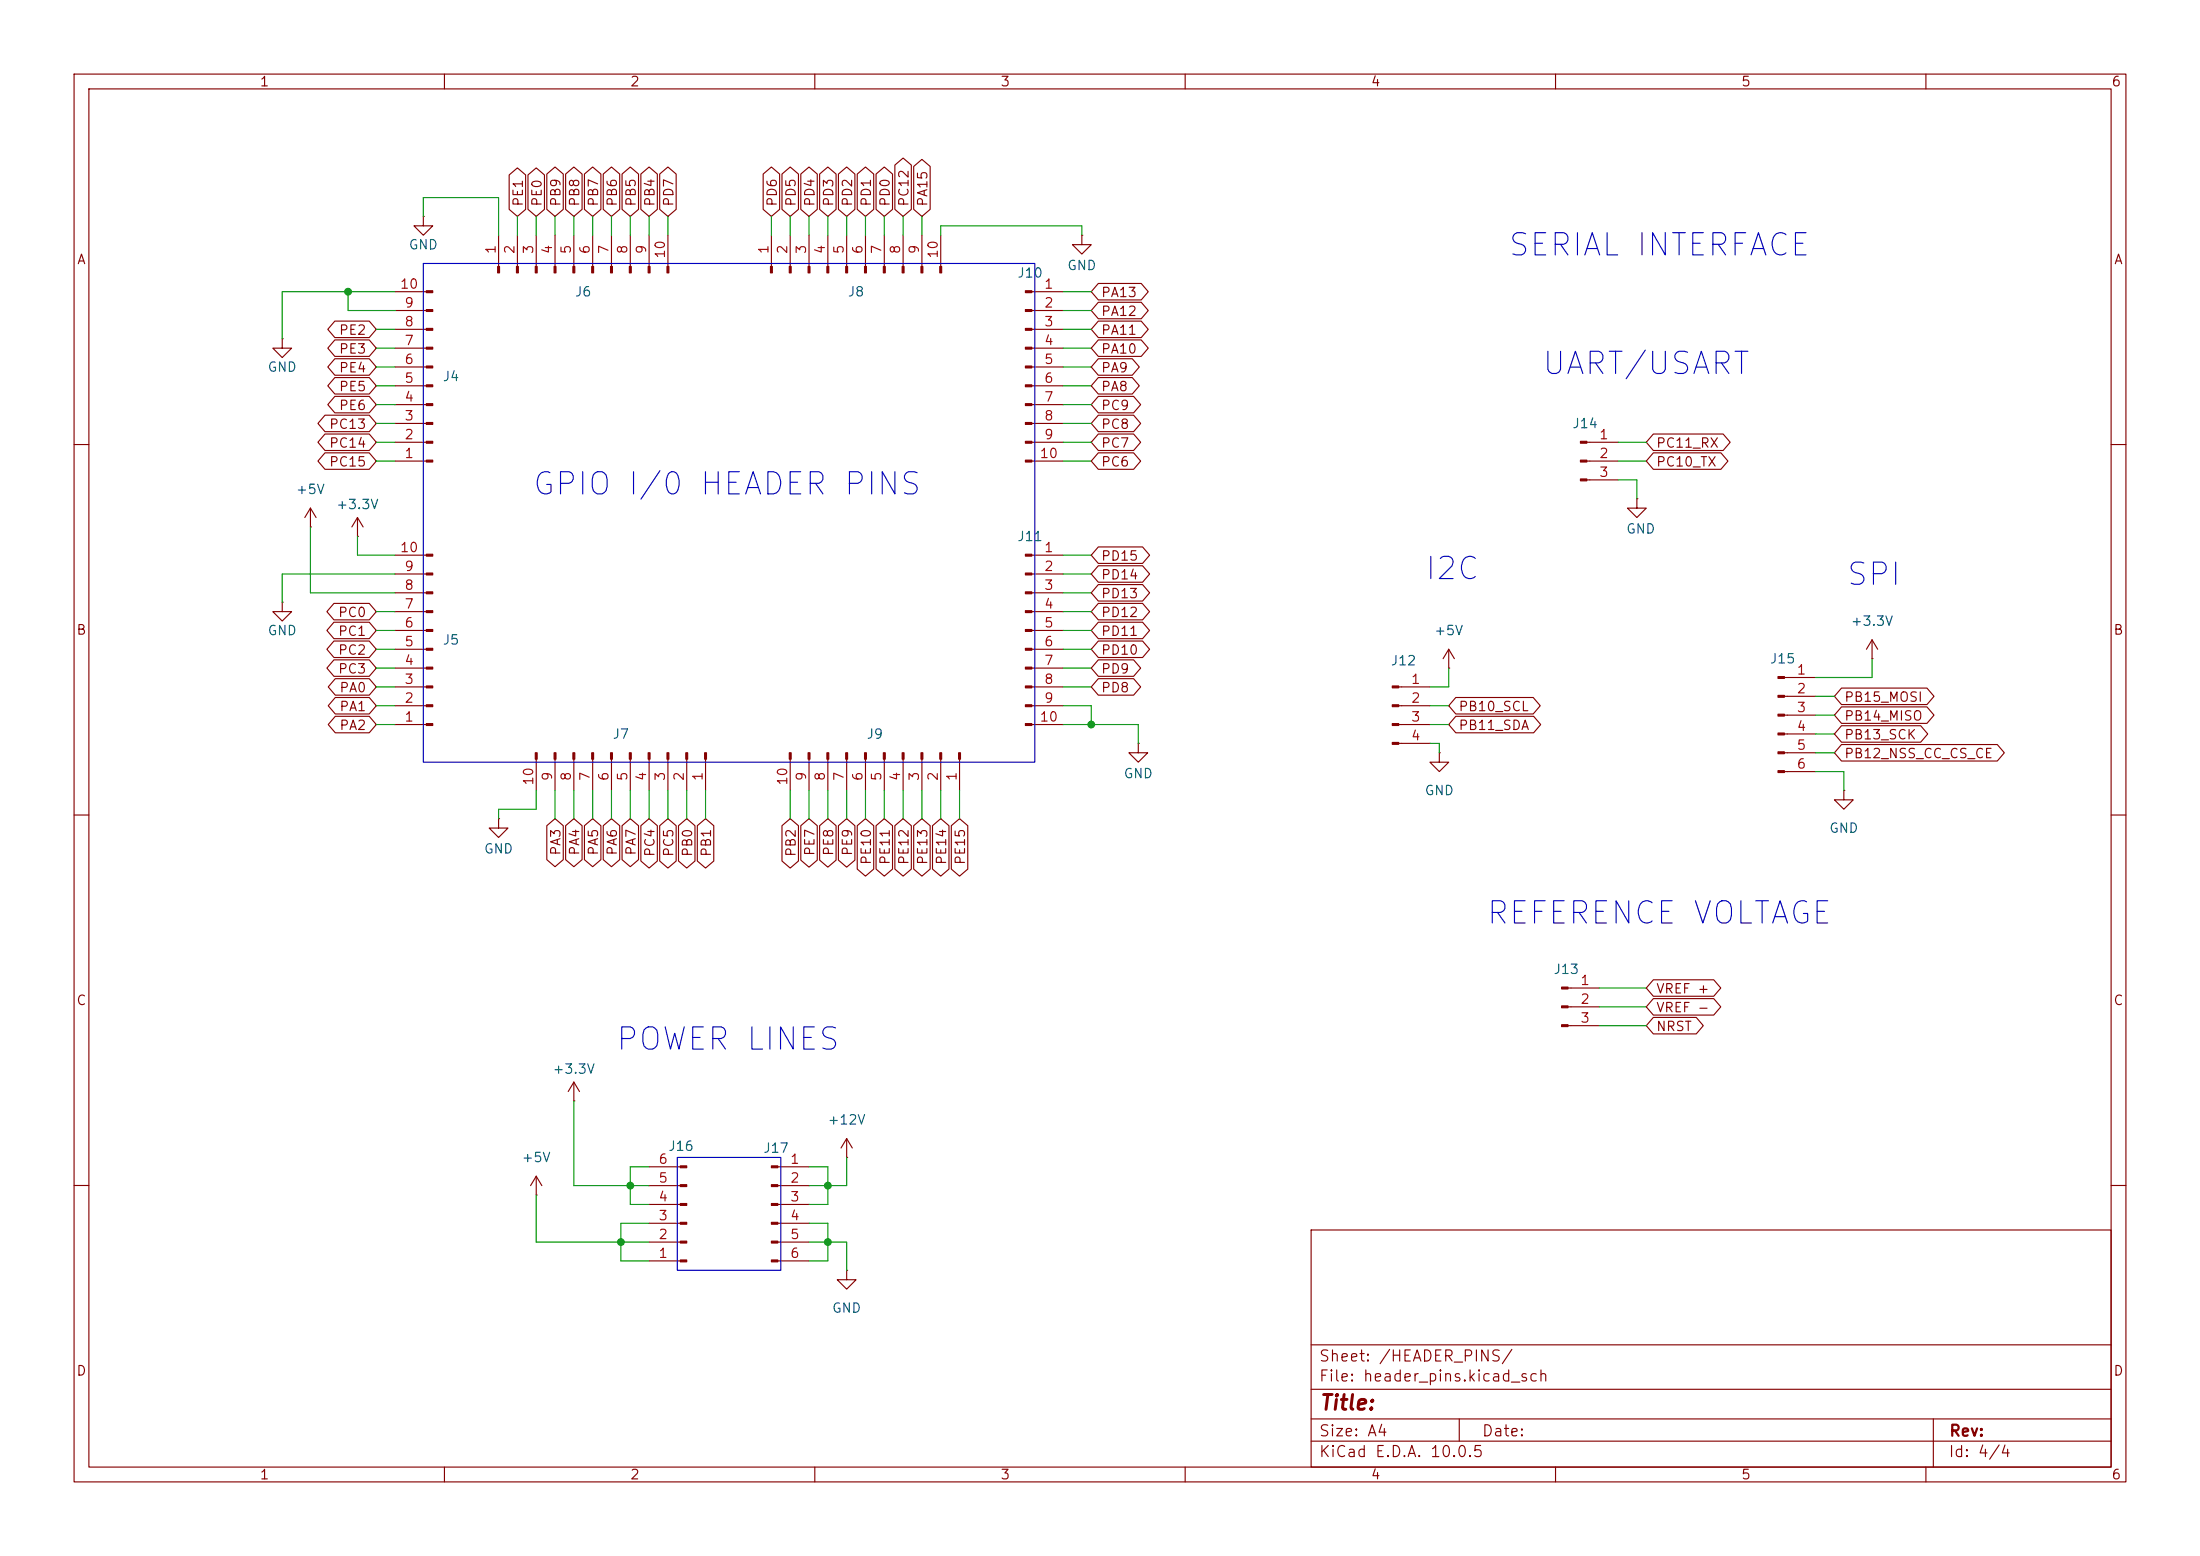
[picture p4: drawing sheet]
<svg xmlns="http://www.w3.org/2000/svg" width="297mm" height="210mm" viewBox="0 0 297 210" stroke-linecap="round" stroke-linejoin="round" font-family="sans-serif">
<g fill="none" stroke="#840000" stroke-width=".15">
<path d="M10 10h277v190h-277zM12 12h273v186h-273zM60 10v2M110 10v2M160 10v2M210 10v2M260 10v2M53.3 39.4h4.3M57.1 29.2v1.3h1.3l-1.3 1.3-1.2-1.3h1.2M57.1 29.2h.1M67.3 31.8v4.2M68.7 23.6l1.1-.9 1.2 .9v4.7l-1.2 .9-1.1-.9z"/>
<path d="M69.8 31.8v4.2M71.3 23.6l1.1-.9 1.1 .9v4.7l-1.1 .9-1.1-.9zM72.4 31.8v4.2M73.8 23.5l1.1-1 1.1 1v4.8l-1.1 .9-1.1-.9zM74.9 31.8v4.2M76.4 23.5l1.1-1 1.1 1v4.8l-1.1 .9-1.1-.9zM77.5 31.8v4.2M78.9 23.5l1.1-1 1.1 1v4.8l-1.1 .9-1.1-.9zM80 31.8v4.2M81.4 23.5l1.1-1 1.2 1v4.8l-1.2 .9-1.1-.9zM82.5 31.8v4.2M84 23.5l1.1-1 1.1 1v4.8l-1.1 .9-1.1-.9z"/>
<path d="M85.1 31.8v4.2M86.5 23.5l1.1-1 1.1 1v4.8l-1.1 .9-1.1-.9zM87.6 31.8v4.2M89.1 23.5l1.1-1 1.1 1v4.8l-1.1 .9-1.1-.9zM90.2 31.8v4.2M103 23.5l1.1-1 1.2 1v4.8l-1.2 .9-1.1-.9zM104.1 31.8v4.2M105.6 23.5l1.1-1 1.1 1v4.8l-1.1 .9-1.1-.9zM106.7 31.8v4.2M108.1 23.5l1.1-1 1.1 1v4.8l-1.1 .9-1.1-.9zM109.2 31.8v4.2M110.6 23.5l1.2-1 1.1 1v4.8l-1.1 .9-1.2-.9z"/>
<path d="M111.8 31.8v4.2M113.2 23.5l1.1-1 1.1 1v4.8l-1.1 .9-1.1-.9zM114.3 31.8v4.2M115.7 23.5l1.1-1 1.2 1v4.8l-1.2 .9-1.1-.9zM116.8 31.8v4.2M118.3 23.5l1.1-1 1.1 1v4.8l-1.1 .9-1.1-.9zM119.4 31.8v4.2M120.8 22.3l1.1-1 1.1 1v6l-1.1 .9-1.1-.9zM121.9 31.8v4.2M123.3 22.5l1.2-1 1.1 1v5.8l-1.1 .9-1.2-.9zM124.5 31.8v4.2M127 31.8v4.2"/>
<path d="M139.3 39.4h4.2M146 31.8v1.2h1.3l-1.3 1.3-1.2-1.3h1.2M146 31.8h.1M148.3 38.3h5.8l.9 1.1-.9 1.1h-5.8l-1-1.1zM38.1 45.7v1.3h1.3l-1.3 1.3-1.3-1.3h1.3M38.1 45.7h.1M43.9 56h5.9l1 1.2-1 1.1h-5.9l-1-1.1zM43.9 58.6h5.9l1 1.1-1 1.1h-5.9l-1-1.1zM45.2 51h4.6l1 1.1-1 1.1h-4.6l-1-1.1zM45.2 53.5h4.6l1 1.1-1 1.1h-4.6l-1-1.1zM45.2 48.4h4.6l1 1.1-1 1.1h-4.6l-1-1.1zM45.2 43.3h4.6l1 1.2-1 1.1h-4.6l-1-1.1z"/>
<path d="M45.2 45.9h4.6l1 1.1-1 1.1h-4.6l-1-1.1zM53.3 41.9h4.3M53.3 44.5h4.3M53.3 47h4.3M53.3 49.5h4.3M53.3 52.1h4.3M53.3 54.6h4.3M53.3 57.2h4.3M53.3 59.7h4.3M139.3 41.9h4.2M139.3 44.5h4.2M139.3 47h4.2"/>
<path d="M139.3 49.5h4.2M139.3 52.1h4.2M139.3 54.6h4.2M139.3 57.2h4.2M139.3 59.7h4.2M148.3 43.3h5.8l.9 1.2-.9 1.1h-5.8l-1-1.1zM148.3 56h4.7l1 1.2-1 1.1h-4.7l-1-1.1zM148.3 53.5h4.7l1 1.1-1 1.1h-4.7l-1-1.1zM148.3 40.8h5.8l.9 1.1-.9 1.1h-5.8l-1-1.1zM148.3 48.4h4.6l.9 1.1-.9 1.1h-4.6l-1-1.1zM148.3 45.9h5.8l.9 1.1-.9 1.1h-5.8l-1-1.1zM148.3 58.6h4.7l1 1.1-1 1.1h-4.7l-1-1.1z"/>
<path d="M148.3 51h4.6l.9 1.1-.9 1.1h-4.6l-1-1.1zM214.2 59.7h4.2M223.2 58.6h9.4l1 1.1-1 1.1h-9.4l-1-1.1zM10 60h2M41.9 71.1h.1M41.9 68.6l-.8 1.3M41.9 68.6l.8 1.3M41.9 68.6v2.5M43.9 61.1h5.9l1 1.1-1 1.1h-5.9l-1-1.1zM48.3 72.4h.1M48.3 69.9l-.8 1.2M48.3 69.9l.7 1.2"/>
<path d="M48.3 69.9v2.5M53.3 77.5h4.3M53.3 74.9h4.3M53.3 62.2h4.3M139.3 77.5h4.2M139.3 74.9h4.2M139.3 62.2h4.2M148.3 61.1h4.7l1 1.1-1 1.1h-4.7l-1-1.1zM148.3 76.4h5.9l1 1.1-1 1.1h-5.9l-1-1.1zM148.3 78.9h5.9l1 1.1-1 1.1h-5.9l-1-1.1zM148.3 73.8h5.9l1 1.1-1 1.1h-5.9l-1-1.1zM214.2 62.2h4.2"/>
<path d="M214.2 64.8h4.2M221 67.3v1.3h1.2l-1.2 1.3-1.3-1.3h1.3M221 67.3h.1M223.2 61.1h9.1l1 1.1-1 1.1h-9.1l-1-1.1zM285 60h2M38.1 81.3v1.3h1.3l-1.3 1.2-1.3-1.2h1.3M38.1 81.3h.1M45.1 86.5h4.7l1 1.1-1 1.1h-4.7l-1-1.1zM45.1 84h4.7l1 1.1-1 1.1h-4.7l-1-1.1zM45.1 89.1h4.7l1 1.1-1 1.1h-4.7l-1-1.1zM45.1 81.4h4.7l1 1.2-1 1.1h-4.7l-1-1.1zM45.3 94.1h4.5l1 1.2-1 1.1h-4.5l-1-1.1z"/>
<path d="M45.3 96.7h4.5l1 1.1-1 1.1h-4.5l-1-1.1zM45.3 91.6h4.5l1 1.1-1 1.1h-4.5l-1-1.1zM53.3 97.8h4.3M53.3 95.3h4.3M53.3 92.7h4.3M53.3 90.2h4.3M53.3 87.6h4.3M53.3 85.1h4.3M53.3 82.6h4.3M53.3 80h4.3M139.3 97.8h4.2M139.3 95.3h4.2"/>
<path d="M139.3 92.7h4.2M139.3 90.2h4.2M139.3 87.6h4.2M139.3 85.1h4.2M139.3 82.6h4.2M139.3 80h4.2M148.3 89.1h4.7l1 1.1-1 1.1h-4.7l-1-1.1zM148.3 91.6h4.7l1 1.1-1 1.1h-4.7l-1-1.1zM148.3 86.5h5.9l1 1.1-1 1.1h-5.9l-1-1.1zM148.3 81.4h5.9l1 1.2-1 1.1h-5.9l-1-1.1zM148.3 84h5.9l1 1.1-1 1.1h-5.9l-1-1.1zM188.8 97.8h4.2"/>
<path d="M188.8 95.3h4.2M188.8 92.7h4.2M195.6 90.2h.1M195.6 87.6l-.8 1.3M195.6 87.6l.7 1.3M195.6 87.6v2.6M196.5 96.7h10.5l1 1.1-1 1.1h-10.5l-.9-1.1zM196.5 94.1h10.5l.9 1.2-.9 1.1h-10.5l-.9-1.1zM240.9 91.4h4.2M240.9 94h4.2M240.9 96.5h4.2M240.9 99.1h4.2"/>
<path d="M248.6 92.9h11.5l1 1.1-1 1.1h-11.5l-1-1.1zM248.6 95.4h11.5l1 1.1-1 1.1h-11.5l-1-1.1zM248.6 97.9h10.7l.9 1.2-.9 1.1h-10.7l-1-1.1zM252.7 88.9h.1M252.7 86.4l-.7 1.2M252.7 86.4l.8 1.2M252.7 86.4v2.5M10 110h2M67.3 110.5v1.3h1.3l-1.3 1.2-1.3-1.2h1.3M67.3 110.5h.1M72.4 102.5v4.2M73.8 111.4l1.1-.9 1.1 .9v4.6l-1.1 1-1.1-1z"/>
<path d="M74.9 102.5v4.2M76.4 111.4l1.1-.9 1.1 .9v4.6l-1.1 1-1.1-1zM77.5 102.5v4.2M78.9 111.4l1.1-.9 1.1 .9v4.6l-1.1 1-1.1-1zM80 102.5v4.2M81.4 111.4l1.1-.9 1.2 .9v4.6l-1.2 1-1.1-1zM82.5 102.5v4.2M84 111.4l1.1-.9 1.1 .9v4.6l-1.1 1-1.1-1zM85.1 102.5v4.2M86.5 111.4l1.1-.9 1.1 .9v4.8l-1.1 1-1.1-1zM87.6 102.5v4.2M89.1 111.4l1.1-.9 1.1 .9v4.8l-1.1 1-1.1-1z"/>
<path d="M90.2 102.5v4.2M91.6 111.4l1.1-.9 1.1 .9v4.8l-1.1 1-1.1-1zM92.7 102.5v4.2M94.1 111.4l1.1-.9 1.2 .9v4.8l-1.2 1-1.1-1zM95.2 102.5v4.2M105.6 111.4l1.1-.9 1.1 .9v4.8l-1.1 1-1.1-1zM106.7 102.5v4.2M108.1 111.4l1.1-.9 1.1 .9v4.7l-1.1 .9-1.1-.9zM109.2 102.5v4.2M110.6 111.4l1.2-.9 1.1 .9v4.7l-1.1 .9-1.2-.9zM111.8 102.5v4.2M113.2 111.4l1.1-.9 1.1 .9v4.7l-1.1 .9-1.1-.9z"/>
<path d="M114.3 102.5v4.2M115.7 111.4l1.1-.9 1.2 .9v5.9l-1.2 .9-1.1-.9zM116.8 102.5v4.2M118.3 111.4l1.1-.9 1.1 .9v5.9l-1.1 .9-1.1-.9zM119.4 102.5v4.2M120.8 111.4l1.1-.9 1.1 .9v5.9l-1.1 .9-1.1-.9zM121.9 102.5v4.2M123.3 111.4l1.2-.9 1.1 .9v5.9l-1.1 .9-1.2-.9zM124.5 102.5v4.2M125.9 111.4l1.1-.9 1.1 .9v5.9l-1.1 .9-1.1-.9zM127 102.5v4.2M128.4 111.4l1.1-.9 1.2 .9v5.9l-1.2 .9-1.1-.9z"/>
<path d="M129.5 102.5v4.2M153.7 100.3v1.3h1.2l-1.2 1.3-1.3-1.3h1.3M153.7 100.3h.1M188.8 100.3h4.2M194.3 101.6v1.3h1.3l-1.3 1.2-1.3-1.2h1.3M194.3 101.6h.1M240.9 101.6h4.2M240.9 104.1h4.2M248.6 100.5h21l1 1.1-1 1.1h-21l-1-1.1zM248.9 106.7v1.3h1.3l-1.3 1.2-1.3-1.2h1.3M248.9 106.7h.1M285 110h2"/>
<path d="M211.7 133.4h4.2M211.7 135.9h4.2M211.7 138.4h4.2M223.2 137.3h5.8l.9 1.1-.9 1.1h-5.8l-1-1.1zM223.2 134.8h8.2l.9 1.1-.9 1.1h-8.2l-1-1.1zM223.2 132.2h8.2l.9 1.2-.9 1.1h-8.2l-1-1.1zM72.4 158.8v2.5M72.4 158.8l-.8 1.2M72.4 158.8l.8 1.2M77.5 148.6h.1M77.5 146.1v2.5M77.5 146.1l-.8 1.2"/>
<path d="M77.5 146.1l.7 1.2M87.6 157.5h4.2M105 157.5h4.2M114.3 156.2h.1M114.3 153.7v2.5M114.3 153.7l-.8 1.2M114.3 153.7l.8 1.2M10 160h2M72.4 161.3h.1M87.6 160h4.2M87.6 162.6h4.2M87.6 165.1h4.2"/>
<path d="M87.6 167.6h4.2M87.6 170.2h4.2M105 160h4.2M105 162.6h4.2M105 165.1h4.2M105 167.6h4.2M105 170.2h4.2M114.3 171.5v1.2h1.3l-1.3 1.3-1.3-1.3h1.3M114.3 171.5h.1M177 166h108v32h-108zM285 160h2M60 198v2"/>
<path d="M110 198v2M160 198v2M177 194.5h108M177 191.5h108M177 187.5h108M177 181.5h108M197 191.5v3M210 198v2M260 198v2M261 191.5v6.5"/>
</g>
<g fill="#840000" stroke="#840000" stroke-width=".15">
<path d="M57.6 97.7h.8v.2h-.8z"/>
<path d="M57.6 95.1h.8v.3h-.8z"/>
<path d="M57.6 92.6h.8v.2h-.8z"/>
<path d="M57.6 90h.8v.3h-.8z"/>
<path d="M57.6 87.5h.8v.3h-.8z"/>
<path d="M57.6 85h.8v.2h-.8z"/>
<path d="M57.6 82.4h.8v.3h-.8z"/>
<path d="M57.6 79.9h.8v.2h-.8z"/>
<path d="M57.6 77.3h.8v.3h-.8z"/>
<path d="M57.6 74.8h.8v.3h-.8z"/>
<path d="M138.4 39.2h.9v.3h-.9z"/>
<path d="M138.4 41.8h.9v.2h-.9z"/>
<path d="M138.4 44.3h.9v.3h-.9z"/>
<path d="M138.4 46.9h.9v.2h-.9z"/>
<path d="M138.4 49.4h.9v.3h-.9z"/>
<path d="M138.4 51.9h.9v.3h-.9z"/>
<path d="M138.4 54.5h.9v.2h-.9z"/>
<path d="M138.4 57h.9v.3h-.9z"/>
<path d="M138.4 59.6h.9v.2h-.9z"/>
<path d="M138.4 62.1h.9v.3h-.9z"/>
<path d="M188 92.6h.8v.2h-.8z"/>
<path d="M188 95.1h.8v.3h-.8z"/>
<path d="M188 97.7h.8v.2h-.8z"/>
<path d="M188 100.2h.8v.3h-.8z"/>
<path d="M138.4 74.8h.9v.3h-.9z"/>
<path d="M138.4 77.3h.9v.3h-.9z"/>
<path d="M138.4 79.9h.9v.2h-.9z"/>
<path d="M138.4 82.4h.9v.3h-.9z"/>
<path d="M138.4 85h.9v.2h-.9z"/>
<path d="M138.4 87.5h.9v.3h-.9z"/>
<path d="M138.4 90h.9v.3h-.9z"/>
<path d="M138.4 92.6h.9v.2h-.9z"/>
<path d="M138.4 95.1h.9v.3h-.9z"/>
<path d="M138.4 97.7h.9v.2h-.9z"/>
<path d="M240 91.3h.9v.3h-.9z"/>
<path d="M240 93.9h.9v.2h-.9z"/>
<path d="M240 96.4h.9v.2h-.9z"/>
<path d="M240 98.9h.9v.3h-.9z"/>
<path d="M240 101.5h.9v.2h-.9z"/>
<path d="M240 104h.9v.3h-.9z"/>
<path d="M129.4 101.6h.3v.9h-.3z"/>
<path d="M126.9 101.6h.2v.9h-.2z"/>
<path d="M124.3 101.6h.3v.9h-.3z"/>
<path d="M121.8 101.6h.2v.9h-.2z"/>
<path d="M119.3 101.6h.2v.9h-.2z"/>
<path d="M116.7 101.6h.3v.9h-.3z"/>
<path d="M114.2 101.6h.2v.9h-.2z"/>
<path d="M111.6 101.6h.3v.9h-.3z"/>
<path d="M109.1 101.6h.2v.9h-.2z"/>
<path d="M106.6 101.6h.2v.9h-.2z"/>
<path d="M104 36h.3v.8h-.3z"/>
<path d="M106.6 36h.2v.8h-.2z"/>
<path d="M109.1 36h.2v.8h-.2z"/>
<path d="M111.6 36h.3v.8h-.3z"/>
<path d="M114.2 36h.2v.8h-.2z"/>
<path d="M116.7 36h.3v.8h-.3z"/>
<path d="M119.3 36h.2v.8h-.2z"/>
<path d="M121.8 36h.2v.8h-.2z"/>
<path d="M124.3 36h.3v.8h-.3z"/>
<path d="M126.9 36h.2v.8h-.2z"/>
<path d="M67.2 36h.2v.8h-.2z"/>
<path d="M69.7 36h.3v.8h-.3z"/>
<path d="M72.3 36h.2v.8h-.2z"/>
<path d="M74.8 36h.3v.8h-.3z"/>
<path d="M77.3 36h.3v.8h-.3z"/>
<path d="M79.9 36h.2v.8h-.2z"/>
<path d="M82.4 36h.3v.8h-.3z"/>
<path d="M85 36h.2v.8h-.2z"/>
<path d="M87.5 36h.3v.8h-.3z"/>
<path d="M90 36h.3v.8h-.3z"/>
<path d="M213.4 59.6h.8v.2h-.8z"/>
<path d="M213.4 62.1h.8v.3h-.8z"/>
<path d="M213.4 64.6h.8v.3h-.8z"/>
<path d="M95.1 101.6h.3v.9h-.3z"/>
<path d="M92.6 101.6h.2v.9h-.2z"/>
<path d="M90 101.6h.3v.9h-.3z"/>
<path d="M87.5 101.6h.3v.9h-.3z"/>
<path d="M85 101.6h.2v.9h-.2z"/>
<path d="M82.4 101.6h.3v.9h-.3z"/>
<path d="M79.9 101.6h.2v.9h-.2z"/>
<path d="M77.3 101.6h.3v.9h-.3z"/>
<path d="M74.8 101.6h.3v.9h-.3z"/>
<path d="M72.3 101.6h.2v.9h-.2z"/>
<path d="M104.1 157.4h.9v.2h-.9z"/>
<path d="M104.1 159.9h.9v.2h-.9z"/>
<path d="M104.1 162.4h.9v.3h-.9z"/>
<path d="M104.1 165h.9v.2h-.9z"/>
<path d="M104.1 167.5h.9v.3h-.9z"/>
<path d="M104.1 170.1h.9v.2h-.9z"/>
<path d="M57.6 62.1h.8v.3h-.8z"/>
<path d="M57.6 59.6h.8v.2h-.8z"/>
<path d="M57.6 57h.8v.3h-.8z"/>
<path d="M57.6 54.5h.8v.2h-.8z"/>
<path d="M57.6 51.9h.8v.3h-.8z"/>
<path d="M57.6 49.4h.8v.3h-.8z"/>
<path d="M57.6 46.9h.8v.2h-.8z"/>
<path d="M57.6 44.3h.8v.3h-.8z"/>
<path d="M57.6 41.8h.8v.2h-.8z"/>
<path d="M57.6 39.2h.8v.3h-.8z"/>
<path d="M210.8 133.2h.9v.3h-.9z"/>
<path d="M210.8 135.8h.9v.2h-.9z"/>
<path d="M210.8 138.3h.9v.3h-.9z"/>
<path d="M91.8 170.1h.9v.2h-.9z"/>
<path d="M91.8 167.5h.9v.3h-.9z"/>
<path d="M91.8 165h.9v.2h-.9z"/>
<path d="M91.8 162.4h.9v.3h-.9z"/>
<path d="M91.8 159.9h.9v.2h-.9z"/>
<path d="M91.8 157.4h.9v.2h-.9z"/>
</g>
<g fill="none" stroke="#009600" stroke-width=".15">
<path d="M47 39.4v2.5h6.3M53.3 39.4h-15.2v6.3M57.1 29.2v-2.5h10.2v5.1M69.8 29.2v2.6M72.4 29.2v2.6M74.9 29.2v2.6M77.5 29.2v2.6M80 29.2v2.6M82.5 29.2v2.6M85.1 29.2v2.6M87.6 29.2v2.6M90.2 29.2v2.6"/>
<path d="M104.1 29.2v2.6M106.7 29.2v2.6M109.2 29.2v2.6M111.8 29.2v2.6M114.3 29.2v2.6M116.8 29.2v2.6M119.4 29.2v2.6M121.9 29.2v2.6M124.5 29.2v2.6M127 31.8v-1.3h19v1.3M143.5 39.4h3.8M50.8 47h2.5"/>
<path d="M50.8 54.6h2.5M50.8 49.5h2.5M50.8 52.1h2.5M50.8 57.2h2.5M50.8 59.7h2.5M50.8 44.5h2.5M143.5 47h3.8M143.5 54.6h3.8M143.5 49.5h3.8M143.5 52.1h3.8M143.5 57.2h3.8M143.5 59.7h3.8"/>
<path d="M143.5 44.5h3.8M143.5 41.9h3.8M218.4 59.7h3.8M41.9 71.1v8.9h11.4M48.3 72.4v2.5h5M50.8 62.2h2.5M53.3 77.5h-15.2v3.8M143.5 77.5h3.8M143.5 62.2h3.8M143.5 74.9h3.8M218.4 62.2h3.8M218.4 64.8h2.6v2.5"/>
<path d="M50.8 95.3h2.5M50.8 92.7h2.5M50.8 97.8h2.5M50.8 82.6h2.5M50.8 90.2h2.5M50.8 85.1h2.5M50.8 87.6h2.5M143.5 95.3h3.8v2.5M143.5 92.7h3.8M143.5 97.8h10.2v2.5M143.5 80h3.8M143.5 82.6h3.8"/>
<path d="M143.5 90.2h3.8M143.5 85.1h3.8M143.5 87.6h3.8M193 95.3h2.6M193 97.8h2.6M195.6 90.2v2.5h-2.6M245.1 99.1h2.5M245.1 94h2.5M245.1 96.5h2.5M252.7 88.9v2.5h-7.6M72.4 106.7v2.5h-5.1v1.3M74.9 106.7v3.8"/>
<path d="M77.5 106.7v3.8M80 106.7v3.8M82.5 106.7v3.8M85.1 106.7v3.8M87.6 106.7v3.8M90.2 106.7v3.8M92.7 106.7v3.8M95.2 106.7v3.8M106.7 106.7v3.8M109.2 106.7v3.8M111.8 106.7v3.8M114.3 106.7v3.8"/>
<path d="M116.8 106.7v3.8M119.4 106.7v3.8M121.9 106.7v3.8M124.5 106.7v3.8M127 106.7v3.8M129.5 106.7v3.8M193 100.3h1.3v1.3M245.1 104.1h3.8v2.6M245.1 101.6h2.5M215.9 135.9h6.3M215.9 138.4h6.3M215.9 133.4h6.3"/>
<path d="M77.5 148.6v11.4h10.1M87.6 157.5h-2.5v5.1h2.5M109.2 157.5h2.6v5.1h-2.6M114.3 156.2v3.8h-5.1M72.4 161.3v6.3h15.2M87.6 165.1h-3.8v5.1h3.8M109.2 165.1h2.6v5.1h-2.6M109.2 167.6h5.1v3.9"/>
</g>
<path d="M57.1 35.6h82.6v67.3h-82.6zM91.4 156.2h14v15.3h-14z" fill="none" stroke="#0000c2" stroke-width=".15"/>
<g fill="#009600" stroke="#009600" stroke-width=".14">
<circle cx="47" cy="39.4" r=".46"/>
<circle cx="83.8" cy="167.6" r=".46"/>
<circle cx="111.8" cy="167.6" r=".46"/>
<circle cx="147.3" cy="97.8" r=".46"/>
<circle cx="85.1" cy="160" r=".46"/>
<circle cx="111.8" cy="160" r=".46"/>
</g>
<g font-size="3" fill="#0000c2">
<text x="203.4" y="35.3">SERIAL INTERFACE</text>
<text x="207.9" y="51.3">UART/USART</text>
<text x="71.7" y="67.6">GPIO I/0 HEADER PINS</text>
<text x="192.1" y="79">I2C</text>
<text x="249" y="79.8">SPI</text>
<text x="200.4" y="125.5">REFERENCE VOLTAGE</text>
<text x="82.9" y="142.5">POWER LINES</text>
</g>
<text font-size="2" fill="#840000" x="178" y="190.8">Title:</text>
<g font-size="1.5" fill="#840000">
<text x="178" y="184.1">Sheet: /HEADER_PINS/</text>
<text x="178" y="186.8">File: header_pins.kicad_sch</text>
<text x="178" y="197">KiCad E.D.A. 10.0.5</text>
<text x="178" y="194.2">Size: A4</text>
<text x="200" y="194.2">Date:</text>
<text x="263" y="197">Id: 4/4</text>
<text x="263" y="194.2">Rev:</text>
</g>
<g font-size="1.3" fill="#840000">
<text x="35" y="12">1</text>
<text x="85" y="12">2</text>
<text x="135" y="12">3</text>
<text x="185" y="12">4</text>
<text x="235" y="12">5</text>
<text x="285" y="12">6</text>
<text x="70.9" y="28" transform="rotate(-90 70.9 28)">PE1</text>
<text x="73.4" y="28" transform="rotate(-90 73.4 28)">PE0</text>
<text x="76" y="28" transform="rotate(-90 76 28)">PB9</text>
<text x="78.5" y="28" transform="rotate(-90 78.5 28)">PB8</text>
<text x="81.1" y="28" transform="rotate(-90 81.1 28)">PB7</text>
<text x="83.6" y="28" transform="rotate(-90 83.6 28)">PB6</text>
<text x="86.1" y="28" transform="rotate(-90 86.1 28)">PB5</text>
<text x="88.7" y="28" transform="rotate(-90 88.7 28)">PB4</text>
<text x="91.2" y="28" transform="rotate(-90 91.2 28)">PD7</text>
<text x="105.2" y="28" transform="rotate(-90 105.2 28)">PD6</text>
<text x="107.7" y="28" transform="rotate(-90 107.7 28)">PD5</text>
<text x="110.3" y="28" transform="rotate(-90 110.3 28)">PD4</text>
<text x="112.8" y="28" transform="rotate(-90 112.8 28)">PD3</text>
<text x="115.4" y="28" transform="rotate(-90 115.4 28)">PD2</text>
<text x="117.9" y="28" transform="rotate(-90 117.9 28)">PD1</text>
<text x="120.4" y="28" transform="rotate(-90 120.4 28)">PD0</text>
<text x="123" y="28" transform="rotate(-90 123 28)">PC12</text>
<text x="125.5" y="28" transform="rotate(-90 125.5 28)">PA15</text>
<text x="10.3" y="36">A</text>
<text x="285.3" y="36">A</text>
<text x="148.6" y="40.4">PA13</text>
<text x="45.7" y="45.5">PE2</text>
<text x="148.6" y="45.5">PA11</text>
<text x="148.6" y="43">PA12</text>
<text x="45.7" y="53.1">PE5</text>
<text x="45.7" y="50.6">PE4</text>
<text x="45.7" y="48">PE3</text>
<text x="148.6" y="50.6">PA9</text>
<text x="148.6" y="48">PA10</text>
<text x="148.6" y="53.1">PA8</text>
<text x="44.3" y="58.2">PC13</text>
<text x="45.7" y="55.7">PE6</text>
<text x="148.6" y="58.2">PC8</text>
<text x="148.6" y="55.7">PC9</text>
<text x="44.3" y="60.7">PC14</text>
<text x="44.3" y="63.3">PC15</text>
<text x="148.6" y="63.3">PC6</text>
<text x="148.6" y="60.7">PC7</text>
<text x="223.5" y="60.7">PC11_RX</text>
<text x="223.5" y="63.3">PC10_TX</text>
<text x="148.6" y="76">PD15</text>
<text x="45.6" y="83.6">PC0</text>
<text x="148.6" y="78.5">PD14</text>
<text x="148.6" y="83.6">PD12</text>
<text x="148.6" y="81.1">PD13</text>
<text x="10.2" y="86">B</text>
<text x="45.6" y="88.7">PC2</text>
<text x="45.6" y="86.1">PC1</text>
<text x="148.6" y="88.7">PD10</text>
<text x="148.6" y="86.1">PD11</text>
<text x="285.2" y="86">B</text>
<text x="45.6" y="91.2">PC3</text>
<text x="45.7" y="93.8">PA0</text>
<text x="148.6" y="91.2">PD9</text>
<text x="148.6" y="93.8">PD8</text>
<text x="248.9" y="95">PB15_MOSI</text>
<text x="45.7" y="96.3">PA1</text>
<text x="45.7" y="98.8">PA2</text>
<text x="196.8" y="98.8">PB11_SDA</text>
<text x="196.8" y="96.3">PB10_SCL</text>
<text x="248.9" y="97.6">PB14_MISO</text>
<text x="248.9" y="100.1">PB13_SCK</text>
<text x="248.9" y="102.7">PB12_NSS_CC_CS_CE</text>
<text x="76" y="115.6" transform="rotate(-90 76 115.6)">PA3</text>
<text x="78.5" y="115.6" transform="rotate(-90 78.5 115.6)">PA4</text>
<text x="81.1" y="115.6" transform="rotate(-90 81.1 115.6)">PA5</text>
<text x="83.6" y="115.6" transform="rotate(-90 83.6 115.6)">PA6</text>
<text x="86.1" y="115.6" transform="rotate(-90 86.1 115.6)">PA7</text>
<text x="88.7" y="115.7" transform="rotate(-90 88.7 115.7)">PC4</text>
<text x="91.2" y="115.7" transform="rotate(-90 91.2 115.7)">PC5</text>
<text x="93.8" y="115.7" transform="rotate(-90 93.8 115.7)">PB0</text>
<text x="96.3" y="115.7" transform="rotate(-90 96.3 115.7)">PB1</text>
<text x="107.7" y="115.7" transform="rotate(-90 107.7 115.7)">PB2</text>
<text x="110.3" y="115.6" transform="rotate(-90 110.3 115.6)">PE7</text>
<text x="112.8" y="115.6" transform="rotate(-90 112.8 115.6)">PE8</text>
<text x="115.4" y="115.6" transform="rotate(-90 115.4 115.6)">PE9</text>
<text x="117.9" y="116.8" transform="rotate(-90 117.9 116.8)">PE10</text>
<text x="120.4" y="116.8" transform="rotate(-90 120.4 116.8)">PE11</text>
<text x="123" y="116.8" transform="rotate(-90 123 116.8)">PE12</text>
<text x="125.5" y="116.8" transform="rotate(-90 125.5 116.8)">PE13</text>
<text x="128.1" y="116.8" transform="rotate(-90 128.1 116.8)">PE14</text>
<text x="130.6" y="116.8" transform="rotate(-90 130.6 116.8)">PE15</text>
<text x="10.2" y="136">C</text>
<text x="223.5" y="136.9">VREF -</text>
<text x="223.5" y="134.4">VREF +</text>
<text x="285.2" y="136">C</text>
<text x="223.5" y="139.5">NRST</text>
<text x="10.2" y="186">D</text>
<text x="285.2" y="186">D</text>
<text x="35" y="200">1</text>
<text x="85" y="200">2</text>
<text x="135" y="200">3</text>
<text x="185" y="200">4</text>
<text x="235" y="200">5</text>
<text x="285" y="200">6</text>
</g>
<g font-size="1.3" fill="#006464">
<text x="55.1" y="34">GND</text>
<text x="77.5" y="40.3">J6</text>
<text x="114.4" y="40.3">J8</text>
<text x="137.2" y="37.8">J10</text>
<text x="144" y="36.8">GND</text>
<text x="36" y="50.5">GND</text>
<text x="59.7" y="51.8">J4</text>
<text x="212.2" y="58.1">J14</text>
<text x="39.8" y="67">+5V</text>
<text x="45.3" y="69">+3.3V</text>
<text x="137.2" y="73.4">J11</text>
<text x="219.4" y="72.3">GND</text>
<text x="36" y="86.1">GND</text>
<text x="59.7" y="87.3">J5</text>
<text x="193.5" y="86.1">+5V</text>
<text x="238.8" y="89.9">J15</text>
<text x="249.8" y="84.8">+3.3V</text>
<text x="187.7" y="90.1">J12</text>
<text x="82.6" y="100">J7</text>
<text x="116.9" y="100">J9</text>
<text x="151.6" y="105.4">GND</text>
<text x="192.2" y="107.6">GND</text>
<text x="246.9" y="112.7">GND</text>
<text x="65.2" y="115.5">GND</text>
<text x="209.6" y="131.8">J13</text>
<text x="74.5" y="145.2">+3.3V</text>
<text x="90.1" y="155.6">J16</text>
<text x="103" y="155.9">J17</text>
<text x="111.6" y="152.1">+12V</text>
<text x="70.3" y="157.2">+5V</text>
<text x="112.2" y="177.5">GND</text>
</g>
<g font-size="1.3" fill="#a90000">
<text x="67.2" y="34.4" transform="rotate(-90 67.2 34.4)">1</text>
<text x="69.8" y="34.4" transform="rotate(-90 69.8 34.4)">2</text>
<text x="72.3" y="34.4" transform="rotate(-90 72.3 34.4)">3</text>
<text x="74.8" y="34.4" transform="rotate(-90 74.8 34.4)">4</text>
<text x="77.4" y="34.4" transform="rotate(-90 77.4 34.4)">5</text>
<text x="79.9" y="34.4" transform="rotate(-90 79.9 34.4)">6</text>
<text x="82.5" y="34.4" transform="rotate(-90 82.5 34.4)">7</text>
<text x="85" y="34.4" transform="rotate(-90 85 34.4)">8</text>
<text x="87.5" y="34.4" transform="rotate(-90 87.5 34.4)">9</text>
<text x="90.1" y="35" transform="rotate(-90 90.1 35)">10</text>
<text x="104.1" y="34.4" transform="rotate(-90 104.1 34.4)">1</text>
<text x="106.6" y="34.4" transform="rotate(-90 106.6 34.4)">2</text>
<text x="109.1" y="34.4" transform="rotate(-90 109.1 34.4)">3</text>
<text x="111.7" y="34.4" transform="rotate(-90 111.7 34.4)">4</text>
<text x="114.2" y="34.4" transform="rotate(-90 114.2 34.4)">5</text>
<text x="116.8" y="34.4" transform="rotate(-90 116.8 34.4)">6</text>
<text x="119.3" y="34.4" transform="rotate(-90 119.3 34.4)">7</text>
<text x="121.8" y="34.4" transform="rotate(-90 121.8 34.4)">8</text>
<text x="124.4" y="34.4" transform="rotate(-90 124.4 34.4)">9</text>
<text x="126.9" y="35" transform="rotate(-90 126.9 35)">10</text>
<text x="53.9" y="39.3">10</text>
<text x="54.5" y="41.8">9</text>
<text x="140.9" y="39.3">1</text>
<text x="140.9" y="41.8">2</text>
<text x="54.5" y="46.9">7</text>
<text x="54.5" y="44.4">8</text>
<text x="140.9" y="44.4">3</text>
<text x="140.9" y="46.9">4</text>
<text x="54.5" y="52">5</text>
<text x="54.5" y="49.4">6</text>
<text x="140.9" y="49.4">5</text>
<text x="140.9" y="52">6</text>
<text x="54.5" y="59.6">2</text>
<text x="54.5" y="57.1">3</text>
<text x="54.5" y="54.5">4</text>
<text x="140.9" y="54.5">7</text>
<text x="140.9" y="57.1">8</text>
<text x="140.9" y="59.6">9</text>
<text x="215.8" y="59.6">1</text>
<text x="54.5" y="62.1">1</text>
<text x="140.3" y="62.1">10</text>
<text x="215.8" y="62.1">2</text>
<text x="215.8" y="64.7">3</text>
<text x="53.9" y="74.8">10</text>
<text x="54.5" y="77.4">9</text>
<text x="140.9" y="74.8">1</text>
<text x="140.9" y="77.4">2</text>
<text x="54.5" y="82.5">7</text>
<text x="54.5" y="79.9">8</text>
<text x="140.9" y="79.9">3</text>
<text x="140.9" y="82.5">4</text>
<text x="54.5" y="87.5">5</text>
<text x="54.5" y="85">6</text>
<text x="140.9" y="85">5</text>
<text x="140.9" y="87.5">6</text>
<text x="54.5" y="95.2">2</text>
<text x="54.5" y="92.6">3</text>
<text x="54.5" y="90.1">4</text>
<text x="140.9" y="90.1">7</text>
<text x="140.9" y="92.6">8</text>
<text x="140.9" y="95.2">9</text>
<text x="190.4" y="92.6">1</text>
<text x="190.4" y="95.2">2</text>
<text x="242.5" y="91.4">1</text>
<text x="242.5" y="93.9">2</text>
<text x="54.5" y="97.7">1</text>
<text x="140.3" y="97.7">10</text>
<text x="190.4" y="97.7">3</text>
<text x="190.4" y="100.2">4</text>
<text x="242.5" y="96.4">3</text>
<text x="242.5" y="99">4</text>
<text x="242.5" y="101.5">5</text>
<text x="72.3" y="106.1" transform="rotate(-90 72.3 106.1)">10</text>
<text x="74.8" y="105.5" transform="rotate(-90 74.8 105.5)">9</text>
<text x="77.4" y="105.5" transform="rotate(-90 77.4 105.5)">8</text>
<text x="79.9" y="105.5" transform="rotate(-90 79.9 105.5)">7</text>
<text x="82.5" y="105.5" transform="rotate(-90 82.5 105.5)">6</text>
<text x="85" y="105.5" transform="rotate(-90 85 105.5)">5</text>
<text x="87.5" y="105.5" transform="rotate(-90 87.5 105.5)">4</text>
<text x="90.1" y="105.5" transform="rotate(-90 90.1 105.5)">3</text>
<text x="92.6" y="105.5" transform="rotate(-90 92.6 105.5)">2</text>
<text x="95.2" y="105.5" transform="rotate(-90 95.2 105.5)">1</text>
<text x="106.6" y="106.1" transform="rotate(-90 106.6 106.1)">10</text>
<text x="109.1" y="105.5" transform="rotate(-90 109.1 105.5)">9</text>
<text x="111.7" y="105.5" transform="rotate(-90 111.7 105.5)">8</text>
<text x="114.2" y="105.5" transform="rotate(-90 114.2 105.5)">7</text>
<text x="116.8" y="105.5" transform="rotate(-90 116.8 105.5)">6</text>
<text x="119.3" y="105.5" transform="rotate(-90 119.3 105.5)">5</text>
<text x="121.8" y="105.5" transform="rotate(-90 121.8 105.5)">4</text>
<text x="124.4" y="105.5" transform="rotate(-90 124.4 105.5)">3</text>
<text x="126.9" y="105.5" transform="rotate(-90 126.9 105.5)">2</text>
<text x="129.5" y="105.5" transform="rotate(-90 129.5 105.5)">1</text>
<text x="242.5" y="104.1">6</text>
<text x="213.3" y="133.3">1</text>
<text x="213.3" y="135.8">2</text>
<text x="213.3" y="138.3">3</text>
<text x="88.8" y="159.9">5</text>
<text x="88.8" y="157.4">6</text>
<text x="106.6" y="157.4">1</text>
<text x="106.6" y="159.9">2</text>
<text x="88.8" y="167.6">2</text>
<text x="88.8" y="165">3</text>
<text x="88.8" y="162.5">4</text>
<text x="106.6" y="162.5">3</text>
<text x="106.6" y="165">4</text>
<text x="106.6" y="167.6">5</text>
<text x="88.8" y="170.1">1</text>
<text x="106.6" y="170.1">6</text>
</g>
</svg>
